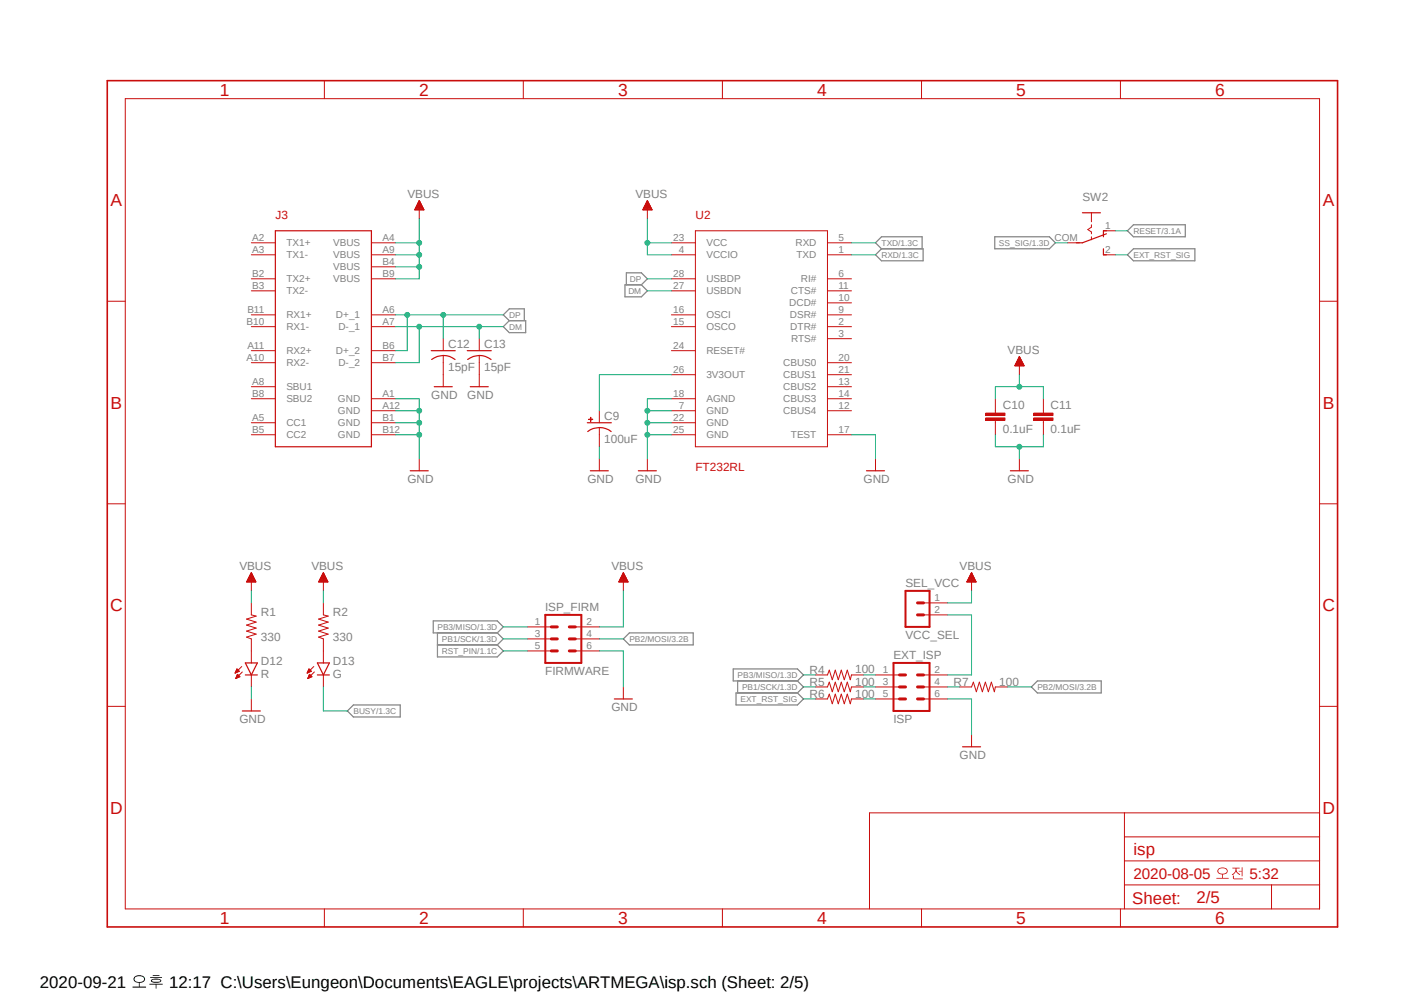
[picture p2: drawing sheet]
<svg xmlns="http://www.w3.org/2000/svg" width="297mm" height="210mm" viewBox="0 0 297 210" stroke-linecap="round" stroke-linejoin="round" font-family="sans-serif">
<path d="M28.4 206.7a.85 .85 0 0 0 .1 .9 .85 .85 0 0 0 1 .3 .82 .82 0 0 0 1-.3 .82 .82 0 0 0-.1-1.1l-.9-.3-.7 .2zM28.6 206.7a1.44 1.44 0 0 1 1.9 .2 .86 .86 0 0 1-1.3 .8l-.6-.3-.2-.3zM28 208.7l.1 .2 2.8-.1-.1-.1h-1.3v-.8l-.1 .8zM31.8 206.7v.1l2.5-.1zM32.3 206.3l.1 .1 1.3-.1zM32 207.2l-.1 .2a1.64 1.64 0 0 0 2.2 0 1.65 1.65 0 0 0-2.1-.2zM32.2 207.3l.1-.1a1.9 1.9 0 0 1 1.6 .2l-.4 .2h-1l-.3-.1zM31.6 208.1l.1 .1h1.2v.9h.2v-.9h1.4z" fill="#000"/>
<path d="M22.2 16.7l261.1 179.9M283.3 16.7l-261.1 179.9" fill="none" stroke="#fff" stroke-width=".21"/>
<g fill="none" stroke="#808080" stroke-width=".25">
<path d="M185.2 53.9l1.3-1.3h8.8v2.6h-8.8zM186.5 52.6l-1.3-1.2 1.3-1.3h8.6v2.5M210.4 50.1h11.6l1.3 1.3-1.3 1.2h-11.6zM239.8 52.6h13v2.6h-13l-1.3-1.3zM239.8 47.5h10.9v2.6h-10.9l-1.3-1.3zM106.5 69.1l1.2-1.3h3.5v2.6h-3.5zM107.7 67.8l-1.2-1.2 1.2-1.3h3.2v2.5M132.2 60.2h3.5l1.2 1.3-1.2 1.3h-3.5zM132.5 60.2v-2.5h3.2l1.2 1.3-1.2 1.2M91.7 131.3h13.5l1.3 1.3-1.3 1.3h-13.5zM92.5 136.4h12.7M92.5 133.9v5h12.7l1.3-1.2-1.3-1.3"/>
<path d="M105.2 133.9l1.3 1.2-1.3 1.3M131.9 135.1l1.2-1.2h13.5v2.5h-13.5zM73.5 150.4l1.3-1.3h9.9v2.5h-9.9zM155.1 141.5h13.6l1.3 1.2-1.3 1.3h-13.6zM155.7 146.6h13l1.3 1.2-1.3 1.3h-13zM156 144v2.6M168.7 144l1.3 1.3-1.3 1.3M218.2 145.3l1.3-1.3h13.5v2.6h-13.5z"/>
</g>
<g fill="none" stroke="#c90d0c" stroke-width=".21">
<path d="M68.6 17.1v3.8M110.7 17.1v3.8M152.8 17.1v3.8M194.9 17.1v3.8M237 17.1v3.8M26.5 20.9h252.6v171.3h-252.6zM22.7 63.7h3.8M279.1 63.7h3.9M22.7 106.6h3.8M279.1 106.6h3.9M22.7 149.4h3.8M279.1 149.4h3.9"/>
<path d="M237.9 171.9v20.3M237.9 177h41.2M279.1 171.9h-95.2v20.3M68.6 192.2v3.8M110.7 192.2v3.8M152.8 192.2v3.8M194.9 192.2v3.8M237 192.2v3.8M237.9 187.2h41.2M237.9 182.1h41.2M269 187.2v5"/>
</g>
<path d="M22.7 17.1h260.3v178.9h-260.3z" fill="none" stroke="#c90d0c" stroke-width=".34"/>
<path d="M257.8 183.7a.69 .69 0 0 0-.2 .8 .69 .69 0 0 0 .7 .4l.3 .1a.78 .78 0 0 0 1-.3 .78 .78 0 0 0-.1-1l-.9-.2zM257.8 183.9a1.08 1.08 0 0 1 1.7 .3 1.03 1.03 0 0 1-1.8 0zM257.3 185.7l.1 .1h2.5l-.1-.1h-1.1v-.7h-.2v.7zM260.7 183.5l.1 .2h.6a1.78 1.78 0 0 1-.8 1.3l.5-.1 .4-.6 .5 .6 .3 .1v-.1a1.19 1.19 0 0 1-.7-1.2l.7-.1zM262.7 183.4v.8l-.7 .1h.7v1h.1v-1.8zM260.9 185.2l-.1 .5 .2 .3 1.9-.1v-.1h-1.8l-.1-.6z" fill="#c90d0c"/>
<path d="M191.6 125h5v7.6h-5zM189 140.2h7.6v10.2h-7.6z" fill="none" stroke="#c90d0c" stroke-width=".42"/>
<path d="M194.1 127.5h1.3M194.1 130h1.3M190.3 147.8h1.3M190.3 145.3h1.3M190.3 142.7h1.3M194.1 147.8h1.3M194.1 145.3h1.3M194.1 142.7h1.3" fill="none" stroke="#c90d0c" stroke-width=".64"/>
<g fill="none" stroke="#c90d0c" stroke-width=".21">
<path d="M126.8 90.4v1.5M136.9 97v2.6M185.2 97v2.6M195.4 130h5M195.4 127.5h5M172.5 142.7h2.5l.4-1 .7 2.1 .6-2.1 .6 2.1 .7-2.1 .6 2.1 .6-2.1 .7 2.1 .2-1.1h2.6M172.5 145.3h2.5l.4-1 .7 2 .6-2 .6 2 .7-2 .6 2 .6-2 .7 2 .2-1h2.6M172.5 147.8h2.5l.4-1 .7 2 .6-2 .6 2 .7-2 .6 2 .6-2 .7 2 .2-1h2.6M185.2 142.7h5.1M185.2 145.3h5.1M185.2 147.8h5.1M195.4 142.7h5"/>
<path d="M195.4 145.3h5M195.4 147.8h5M203 145.3h2.5l.4-1 .6 2 .7-2 .6 2 .6-2 .7 2 .6-2 .7 2 .2-1h2.5M205.5 155.4v2.5"/>
</g>
<path d="M124.2 89.4h5.1M124.3 91.3a4 4 0 0 1 5 0M135 99.6h3.9M183.3 99.6h3.8M203.6 157.9h3.8" fill="none" stroke="#c90d0c" stroke-width=".25"/>
<path d="M124.5 88.6l.9 .1z" fill-rule="evenodd" fill="#c90d0c"/>
<path d="M124.5 88.6l.9 .1z" fill="none" stroke="#c90d0c" stroke-width=".21"/>
<path d="M124.9 88.3l.1 .8z" fill-rule="evenodd" fill="#c90d0c"/>
<path d="M88.7 97v2.6M124.9 88.3l.1 .8zM126.8 86.9v2.5M126.8 91.9v2.6M126.8 97v2.6M210.6 86.9v.5M210.6 88.9v.5" fill="none" stroke="#c90d0c" stroke-width=".21"/>
<path d="M86.8 99.6h3.8M124.9 99.6h3.8" fill="none" stroke="#c90d0c" stroke-width=".25"/>
<path d="M208.5 88.4h4.1v.5h-4.1z" fill-rule="evenodd" fill="#c90d0c"/>
<path d="M208.5 88.4h4.1v.5h-4.1z" fill="none" stroke="#c90d0c" stroke-width=".21"/>
<path d="M208.5 87.4h4.1v.5h-4.1z" fill-rule="evenodd" fill="#c90d0c"/>
<path d="M208.5 87.4h4.1v.5h-4.1zM210.6 84.3v2.6M210.6 89.4v2.5M220.7 86.9v.5M220.7 88.9v.5" fill="none" stroke="#c90d0c" stroke-width=".21"/>
<path d="M218.7 88.4h4.1v.5h-4.1z" fill-rule="evenodd" fill="#c90d0c"/>
<path d="M218.7 88.4h4.1v.5h-4.1z" fill="none" stroke="#c90d0c" stroke-width=".21"/>
<path d="M218.7 87.4h4.1v.5h-4.1z" fill-rule="evenodd" fill="#c90d0c"/>
<g fill="none" stroke="#c90d0c" stroke-width=".21">
<path d="M53.2 51.4h5.1M53.2 53.9h5.1M53.2 59h5.1M78.6 51.4h5.1M78.6 53.9h5.1M78.6 59h5.1M78.6 56.4h5.1M87.8 44.3h1.8M87.8 44.2h1.8M87.9 44.2h1.6M87.9 44h1.6M88 43.9h1.5"/>
<path d="M88 43.9h1.4M88.1 43.8h1.3M88.1 43.7h1.2M88.1 43.6h1.2M88.2 43.5h1M88.2 43.4h1M88.3 43.3h.9M88.3 43.3h.8M88.3 43.1h.8M88.4 43.1h.6M88.4 43h.6M88.5 42.9h.4"/>
<path d="M88.5 42.8h.4M88.6 42.7h.3M88.6 42.6h.2M88.6 42.5h.1M88.7 43.7v2.6M88.7 42.5l1 1.9h-1.9zM136 44.3h1.9M136.1 44.2h1.7M136.1 44h1.7M136.2 43.9h1.5M136.3 43.8h1.3M136.3 43.7h1.3"/>
<path d="M136.4 43.6h1.1M136.4 43.5h1.1M136.5 43.4h1M136.5 43.3h.9M136.6 43.3h.7M136.6 43.1h.7M136.7 43.1h.5M136.7 43h.5M136.7 42.9h.5M136.8 42.8h.3M136.8 42.7h.3M136.9 42.6h.1"/>
<path d="M136.9 42.5h.1M136.9 42.5l1 1.9h-1.9zM136.9 43.7v2.6M142 51.4h5.1M142 53.9h5.1M142 59h5.1M147.1 48.8h27.9v45.7h-27.9zM175 51.4h5.1M175 53.9h5.1M175 59h5.1M225.8 51.4h2.5M230.9 45v1.9"/>
<path d="M230.9 47.5v.5l-.8 .6 .8 .5v.3M230.9 50.1v.6M233.4 53.9h2.6M233.4 48.8h2.6M53.2 61.5h5.1M53.2 66.6h5.1M53.2 69.1h5.1M53.2 74.2h5.1M53.2 76.7h5.1M78.6 66.6h5.1M78.6 69.1h5.1M78.6 74.2h5.1"/>
<path d="M78.6 76.7h5.1M93.8 71.6v2.6M93.8 75.2v6.6M101.4 71.6v2.6M101.4 75.2v6.6M142 61.5h5.1M142 66.6h5.1M142 69.1h5.1M142 74.2h5.1M142 79.2h5.1M175 61.5h5.1M175 66.6h5.1"/>
<path d="M175 69.1h5.1M175 79.2h5.1M175 76.7h5.1M175 71.6h5.1M175 64.1h5.1M214.8 77.3h1.8M214.8 77.2h1.7M214.8 77.1h1.7M214.9 77h1.6M214.9 76.9h1.5M215 76.8h1.4M215 76.8h1.3"/>
<path d="M215.1 76.7h1.2M215.1 76.5h1.1M215.2 76.4h.9M215.3 76.3h.8M215.3 76.2h.7M215.3 76.1h.7M215.4 76h.5M215.4 75.9h.5M215.5 75.9h.4M215.5 75.8h.3M215.6 75.6h.2M215.6 75.6h.1"/>
<path d="M215.6 76.7v2.5M215.6 75.4l1 1.9h-1.9zM215.6 75.5h.1M53.2 84.3h5.1M53.2 89.4h5.1M53.2 91.9h5.1M53.2 81.8h5.1M78.6 84.3h5.1M78.6 86.9h5.1M78.6 89.4h5.1M78.6 91.9h5.1M142 84.3h5.1"/>
<path d="M142 86.9h5.1M142 89.4h5.1M142 91.9h5.1M175 84.3h5.1M175 86.9h5.1M175 91.9h5.1M175 81.8h5.1M215.6 97v2.6M218.7 87.4h4.1v.5h-4.1zM220.7 84.3v2.6M220.7 89.4v2.5M52.2 123h1.9"/>
<path d="M52.3 122.9h1.8M52.3 122.9h1.7M52.4 122.8h1.6M52.4 122.7h1.5M52.5 122.6h1.4M52.5 122.5h1.3M52.5 122.4h1.3M52.6 122.3h1.1M52.6 122.2h1.1M52.7 122.1h.9M52.7 122h.9M52.8 121.9h.7"/>
<path d="M52.8 121.8h.7M52.9 121.7h.5M52.9 121.6h.5M53 121.5h.3M53 121.4h.3M53.1 121.3h.2M53.1 121.2h.1M53.2 121.2l.9 1.9h-1.9zM53.2 127.5v2.5l1 .3-2 .6 2 .7-2 .6 2 .6-2 .7 2 .6-2 .6 1 .4v5.1M53.2 122.4v2.6M53.2 121.2h.1M67.5 123h1.8"/>
<path d="M67.5 122.9h1.8M67.6 122.9h1.7M67.6 122.8h1.6M67.6 122.7h1.6M67.7 122.6h1.4M67.7 122.5h1.3M67.8 122.4h1.2M67.8 122.3h1.2M67.9 122.2h1M67.9 122.1h1M67.9 122h.9M68 122h.8"/>
<path d="M68 121.9h.7M68.1 121.8h.6M68.1 121.7h.6M68.2 121.6h.4M68.2 121.5h.4M68.2 121.4h.3M68.3 121.3h.2M68.4 121.2h.1M68.4 121.2l.9 1.9h-1.9zM68.4 127.5v2.5l1 .3-2 .6 2 .7-2 .6 2 .6-2 .7 2 .6-2 .6 1 .4v5.1M68.4 122.4v2.6M111.5 132.6h5.1"/>
<path d="M111.5 135.1h5.1M111.5 137.7h5.1M121.7 132.6h5.1M121.7 135.1h5.1M121.7 137.7h5.1M130.9 123h1.9M131 122.9h1.8M131 122.9h1.7M131.1 122.8h1.6M131.1 122.7h1.5M131.1 122.6h1.5M131.2 122.5h1.3"/>
<path d="M131.2 122.4h1.3M131.3 122.3h1.2M131.3 122.2h1.1M131.4 122.1h1M131.4 122h.9M131.5 122h.8M131.5 121.9h.7M131.6 121.8h.6M131.6 121.7h.5M131.7 121.6h.4M131.7 121.5h.3M131.7 121.4h.3"/>
<path d="M131.8 121.3h.2M131.8 121.2h.1M131.9 121.2l.9 1.9h-1.9zM131.9 122.4v2.6M131.9 121.2h.1M204.6 123h1.9M204.6 122.9h1.8M204.7 122.9h1.7M204.7 122.8h1.6M204.8 122.7h1.4M204.8 122.6h1.4M204.9 122.5h1.3"/>
<path d="M204.9 122.4h1.2M204.9 122.3h1.2M205 122.2h1M205 122.1h1M205.1 122h.9M205.1 122h.8M205.1 121.9h.8M205.2 121.8h.6M205.2 121.7h.6M205.3 121.6h.4M205.3 121.5h.4M205.4 121.4h.3"/>
<path d="M205.4 121.3h.2M205.4 121.2h.2M205.5 122.4v2.6M205.5 121.2l1 1.9h-1.9zM205.5 121.2h.1M49.7 142.3h.2M49.8 142.2h.3M49.8 142.1h.4M49.9 142h.6M49.9 143.5h.1M49.9 141.9h.7M49.9 143.4h.3"/>
<path d="M50 141.9h.5M50 143.3h.4M50 141.8h.4M50 143.2h.6M50 141.7h.3M50 143.1h.7M50.1 141.6h.1M50.1 141.5h.1M50.1 143h.5M50.1 141.5l.5 .5-.9 .4zM50.1 142.9h.4M50.1 142.8h.4"/>
<path d="M50.2 142.7h.2M50.2 142.7h.1M50.2 142.6l.6 .5-.9 .4zM51.1 141l-1.4 1.4M51.3 142.1l-1.4 1.4M53.2 142.7v2.6M53.2 147.8v2.6M65 142.3h.1M65 142.2h.3M65.1 142.1h.4M65.1 142h.6M65.1 143.5h.1"/>
<path d="M65.2 141.9h.6M65.2 143.4h.2M65.2 141.9h.5M65.2 143.3h.4M65.2 141.8h.5M65.2 141.7h.4M65.2 143.2h.6M65.3 141.6h.2M65.3 143.1h.7M65.3 141.5h.1M65.3 143h.6M65.3 142.9h.5"/>
<path d="M65.4 142.8h.3M65.4 141.5l.5 .5-.9 .4zM65.4 142.7h.2M65.4 142.7h.1M65.5 142.6l.5 .5-.9 .4zM66.4 141l-1.4 1.4M66.5 142.1l-1.4 1.4M68.4 142.7v2.6M131.9 145.3v2.5"/>
</g>
<g fill="none" stroke="#c90d0c" stroke-width=".25">
<path d="M58.3 48.8h20.3v45.7h-20.3zM88.7 42.5l1 1.9h-1.9zM136.9 42.5l1 1.9h-1.9zM229 45h3.8M233.4 52.6v1.3h.7M234.1 49.4l-5.1 2h-1.3M234.1 48.8h-.7v1.3M91.2 74.2h5.1M91.3 76a4 4 0 0 1 5 0M98.8 74.2h5.1M98.9 76a4 4 0 0 1 5 0M215.6 75.4l1 1.9h-1.9z"/>
<path d="M91.9 81.8h3.8M99.5 81.8h3.8M213.7 99.6h3.9M53.2 121.2l.9 1.9h-1.9zM68.4 121.2l.9 1.9h-1.9zM131.9 121.2l.9 1.9h-1.9zM205.5 121.2l1 1.9h-1.9zM51.3 150.4h3.8M51.9 140.2h2.5l-1.2 2.5zM51.9 142.7h2.5M67.1 142.7h2.6M67.1 140.2h2.6l-1.3 2.5z"/>
<path d="M130 147.8h3.8"/>
</g>
<path d="M115.4 130h7.6v10.2h-7.6z" fill="none" stroke="#c90d0c" stroke-width=".42"/>
<path d="M116.6 137.7h1.3M116.6 135.1h1.3M116.6 132.6h1.3M120.4 137.7h1.3M120.4 135.1h1.3M120.4 132.6h1.3" fill="none" stroke="#c90d0c" stroke-width=".64"/>
<path d="M83.7 84.3h5v12.7M83.7 86.9h5" fill="none" stroke="#0dab76" stroke-width=".21"/>
<circle cx="88.7" cy="86.9" r=".51" fill="#0dab76"/>
<g fill="none" stroke="#0dab76" stroke-width=".21">
<path d="M83.7 89.4h5"/>
<circle cx="88.7" cy="86.9" r=".51"/>
</g>
<circle cx="88.7" cy="89.4" r=".51" fill="#0dab76"/>
<g fill="none" stroke="#0dab76" stroke-width=".21">
<path d="M83.7 91.9h5"/>
<circle cx="88.7" cy="89.4" r=".51"/>
</g>
<circle cx="88.7" cy="91.9" r=".51" fill="#0dab76"/>
<g fill="none" stroke="#0dab76" stroke-width=".21">
<path d="M126.8 94.5v2.5M136.9 86.9h5.1M142 84.3h-5.1v12.7"/>
<circle cx="88.7" cy="91.9" r=".51"/>
</g>
<circle cx="136.9" cy="86.9" r=".51" fill="#0dab76"/>
<g fill="none" stroke="#0dab76" stroke-width=".21">
<path d="M136.9 89.4h5.1"/>
<circle cx="136.9" cy="86.9" r=".51"/>
</g>
<circle cx="136.9" cy="89.4" r=".51" fill="#0dab76"/>
<g fill="none" stroke="#0dab76" stroke-width=".21">
<path d="M136.9 91.9h5.1"/>
<circle cx="136.9" cy="89.4" r=".51"/>
</g>
<circle cx="136.9" cy="91.9" r=".51" fill="#0dab76"/>
<g fill="none" stroke="#0dab76" stroke-width=".21">
<path d="M180.1 91.9h5.1v5.1M210.6 91.9v2.6h10.1v-2.6M215.6 94.5v2.5"/>
<circle cx="136.9" cy="91.9" r=".51"/>
</g>
<circle cx="215.6" cy="94.5" r=".51" fill="#0dab76"/>
<g fill="none" stroke="#0dab76" stroke-width=".21">
<path d="M83.7 66.6h22.8M86.1 66.6v7.6h-2.4M126.8 137.7h5.1v7.6M53.2 145.3v2.5M200.4 147.8h5.1v7.6"/>
<circle cx="215.6" cy="94.5" r=".51"/>
</g>
<circle cx="86.1" cy="66.6" r=".51" fill="#0dab76"/>
<g fill="none" stroke="#0dab76" stroke-width=".21">
<path d="M93.8 66.6v5"/>
<circle cx="86.1" cy="66.6" r=".51"/>
</g>
<circle cx="93.8" cy="66.6" r=".51" fill="#0dab76"/>
<g fill="none" stroke="#0dab76" stroke-width=".21">
<path d="M136.9 59h5.1M83.7 69.1h22.8M88.7 69.1v7.6h-5"/>
<circle cx="93.8" cy="66.6" r=".51"/>
</g>
<circle cx="88.7" cy="69.1" r=".51" fill="#0dab76"/>
<g fill="none" stroke="#0dab76" stroke-width=".21">
<path d="M101.4 69.1v2.5"/>
<circle cx="88.7" cy="69.1" r=".51"/>
</g>
<circle cx="101.4" cy="69.1" r=".51" fill="#0dab76"/>
<g fill="none" stroke="#0dab76" stroke-width=".21">
<path d="M83.7 51.4h5M88.7 46.3v7.6h-5M136.9 61.5h5.1"/>
<circle cx="101.4" cy="69.1" r=".51"/>
</g>
<circle cx="88.7" cy="51.4" r=".51" fill="#0dab76"/>
<g fill="none" stroke="#0dab76" stroke-width=".21">
<path d="M88.7 53.9v2.5h-5"/>
<circle cx="88.7" cy="51.4" r=".51"/>
</g>
<circle cx="88.7" cy="53.9" r=".51" fill="#0dab76"/>
<g fill="none" stroke="#0dab76" stroke-width=".21">
<path d="M88.7 56.4v2.6h-5"/>
<circle cx="88.7" cy="53.9" r=".51"/>
</g>
<circle cx="88.7" cy="56.4" r=".51" fill="#0dab76"/>
<g fill="none" stroke="#0dab76" stroke-width=".21">
<path d="M136.9 46.3v7.6h5.1M136.9 51.4h5.1"/>
<circle cx="88.7" cy="56.4" r=".51"/>
</g>
<circle cx="136.9" cy="51.4" r=".51" fill="#0dab76"/>
<g fill="none" stroke="#0dab76" stroke-width=".21">
<path d="M215.6 79.2v2.6M210.6 84.3v-2.5h10.1v2.5"/>
<circle cx="136.9" cy="51.4" r=".51"/>
</g>
<circle cx="215.6" cy="81.8" r=".51" fill="#0dab76"/>
<g fill="none" stroke="#0dab76" stroke-width=".21">
<path d="M180.1 53.9h5.1M180.1 51.4h5.1M223.3 51.4h2.5M236 53.9h2.5M236 48.8h2.5M142 79.2h-15.2v7.7M53.2 125v2.5M68.4 125v2.5M106.5 132.6h5M106.5 135.1h5M106.5 137.7h5M126.8 135.1h5.1"/>
<path d="M131.9 125v7.6h-5.1M200.4 130h5.1v12.7h-5.1M205.5 125v2.5h-5.1M68.4 145.3v5.1h5.1M170 147.8h2.5M170 142.7h2.5M170 145.3h2.5M182.7 147.8h2.5M182.7 142.7h2.5M182.7 145.3h2.5M200.4 145.3h2.6M213.1 145.3h5.1"/>
<circle cx="215.6" cy="81.8" r=".51"/>
</g>
<g font-size="3.7" fill="#c90d0c">
<text x="46.5" y="20.3">1</text>
<text x="88.6" y="20.3">2</text>
<text x="130.8" y="20.3">3</text>
<text x="172.8" y="20.3">4</text>
<text x="215" y="20.3">5</text>
<text x="257.1" y="20.3">6</text>
<text x="23.4" y="43.6">A</text>
<text x="279.8" y="43.6">A</text>
<text x="23.4" y="86.4">B</text>
<text x="279.8" y="86.4">B</text>
<text x="23.3" y="129.3">C</text>
<text x="279.7" y="129.3">C</text>
<text x="23.3" y="172.1">D</text>
<text x="279.7" y="172.1">D</text>
<text x="46.5" y="195.5">1</text>
<text x="88.6" y="195.5">2</text>
<text x="130.8" y="195.5">3</text>
<text x="172.8" y="195.5">4</text>
<text x="215" y="195.5">5</text>
<text x="257.1" y="195.5">6</text>
</g>
<g font-size="3.6" fill="#c90d0c">
<text x="239.8" y="180.8">isp</text>
<text x="239.5" y="191.1">Sheet:</text>
<text x="253.1" y="191">2/5</text>
</g>
<g font-size="3.6">
<text x="8.4" y="208.9">2020-09-21</text>
<text x="35.8" y="208.9">12:17 C:\Users\Eungeon\Documents\EAGLE\projects\ARTMEGA\isp.sch (Sheet: 2/5)</text>
</g>
<g font-size="3.2" fill="#c90d0c">
<text x="239.8" y="185.9">2020-08-05</text>
<text x="264.3" y="185.9">5:32</text>
</g>
<g font-size="2.5" fill="#808080">
<text x="86.2" y="41.8">VBUS</text>
<text x="134.4" y="41.8">VBUS</text>
<text x="229" y="42.5">SW2</text>
<text x="94.8" y="73.5">C12</text>
<text x="102.4" y="73.5">C13</text>
<text x="213.2" y="74.8">VBUS</text>
<text x="94.8" y="78.4">15pF</text>
<text x="102.4" y="78.4">15pF</text>
<text x="91.2" y="84.3">GND</text>
<text x="98.8" y="84.3">GND</text>
<text x="127.8" y="88.8">C9</text>
<text x="212.1" y="86.5">C10</text>
<text x="222.3" y="86.5">C11</text>
<text x="127.8" y="93.6">100uF</text>
<text x="212.1" y="91.6">0.1uF</text>
<text x="222.3" y="91.6">0.1uF</text>
<text x="86.2" y="102.1">GND</text>
<text x="124.2" y="102.1">GND</text>
<text x="134.4" y="102.1">GND</text>
<text x="182.7" y="102.1">GND</text>
<text x="213.2" y="102.1">GND</text>
<text x="50.6" y="120.5">VBUS</text>
<text x="65.9" y="120.5">VBUS</text>
<text x="129.3" y="120.5">VBUS</text>
<text x="191.6" y="124.2">SEL_VCC</text>
<text x="203" y="120.5">VBUS</text>
<text x="55.2" y="130.3">R1</text>
<text x="70.4" y="130.3">R2</text>
<text x="115.4" y="129.3">ISP_FIRM</text>
<text x="55.2" y="135.6">330</text>
<text x="70.4" y="135.6">330</text>
<text x="191.6" y="135.1">VCC_SEL</text>
<text x="55.2" y="143.4">R</text>
<text x="55.2" y="140.7">D12</text>
<text x="70.4" y="143.4">G</text>
<text x="70.4" y="140.7">D13</text>
<text x="115.4" y="142.7">FIRMWARE</text>
<text x="171.2" y="142.5">R4</text>
<text x="180.9" y="142.2">100</text>
<text x="189" y="139.4">EXT_ISP</text>
<text x="171.2" y="145">R5</text>
<text x="171.2" y="147.6">R6</text>
<text x="180.9" y="145">100</text>
<text x="180.9" y="147.6">100</text>
<text x="201.7" y="145">R7</text>
<text x="211.4" y="145">100</text>
<text x="50.6" y="152.9">GND</text>
<text x="129.3" y="150.4">GND</text>
<text x="189" y="152.9">ISP</text>
<text x="203" y="160.5">GND</text>
</g>
<g font-size="2.5" fill="#c90d0c">
<text x="58.3" y="46.3">J3</text>
<text x="147.1" y="46.3">U2</text>
<text x="147.1" y="99.6">FT232RL</text>
</g>
<g font-size="2.1" fill="#808080">
<text x="53.3" y="51">A2</text>
<text x="53.3" y="53.5">A3</text>
<text x="60.6" y="52.1">TX1+</text>
<text x="70.5" y="52.1">VBUS</text>
<text x="80.9" y="51">A4</text>
<text x="80.9" y="53.5">A9</text>
<text x="142.4" y="51">23</text>
<text x="143.6" y="53.5">4</text>
<text x="149.4" y="52.1">VCC</text>
<text x="168.3" y="52.1">RXD</text>
<text x="177.4" y="53.5">1</text>
<text x="177.4" y="51">5</text>
<text x="223.1" y="51">COM</text>
<text x="233.8" y="53.5">2</text>
<text x="233.8" y="48.4">1</text>
<text x="53.3" y="58.6">B2</text>
<text x="60.6" y="54.7">TX1-</text>
<text x="60.6" y="59.7">TX2+</text>
<text x="70.5" y="54.7">VBUS</text>
<text x="70.5" y="57.2">VBUS</text>
<text x="70.5" y="59.7">VBUS</text>
<text x="80.9" y="56">B4</text>
<text x="80.9" y="58.6">B9</text>
<text x="142.4" y="58.6">28</text>
<text x="149.4" y="54.7">VCCIO</text>
<text x="149.4" y="59.7">USBDP</text>
<text x="168.5" y="54.7">TXD</text>
<text x="169.4" y="59.7">RI#</text>
<text x="177.4" y="58.6">6</text>
<text x="53.3" y="61.1">B3</text>
<text x="60.6" y="62.3">TX2-</text>
<text x="142.4" y="61.1">27</text>
<text x="149.4" y="62.3">USBDN</text>
<text x="167" y="64.8">DCD#</text>
<text x="167.3" y="62.3">CTS#</text>
<text x="177.4" y="61.1">11</text>
<text x="177.4" y="63.7">10</text>
<text x="52.2" y="68.7">B10</text>
<text x="52.3" y="66.2">B11</text>
<text x="60.6" y="67.4">RX1+</text>
<text x="60.6" y="69.8">RX1-</text>
<text x="71.1" y="67.4">D+_1</text>
<text x="71.6" y="69.9">D-_1</text>
<text x="80.9" y="66.2">A6</text>
<text x="80.9" y="68.7">A7</text>
<text x="142.4" y="66.2">16</text>
<text x="142.4" y="68.7">15</text>
<text x="149.4" y="67.4">OSCI</text>
<text x="149.4" y="69.8">OSCO</text>
<text x="167.1" y="67.4">DSR#</text>
<text x="167.2" y="69.9">DTR#</text>
<text x="177.4" y="71.3">3</text>
<text x="177.4" y="68.7">2</text>
<text x="177.4" y="66.2">9</text>
<text x="52.2" y="76.4">A10</text>
<text x="52.3" y="73.8">A11</text>
<text x="60.6" y="74.9">RX2+</text>
<text x="60.6" y="77.5">RX2-</text>
<text x="71.1" y="74.9">D+_2</text>
<text x="71.6" y="77.5">D-_2</text>
<text x="80.9" y="73.8">B6</text>
<text x="80.9" y="76.4">B7</text>
<text x="142.4" y="73.8">24</text>
<text x="149.4" y="74.9">RESET#</text>
<text x="165.7" y="77.5">CBUS0</text>
<text x="167.3" y="72.4">RTS#</text>
<text x="177.4" y="76.4">20</text>
<text x="53.3" y="81.4">A8</text>
<text x="53.3" y="84">B8</text>
<text x="60.6" y="82.5">SBU1</text>
<text x="80.9" y="84">A1</text>
<text x="142.4" y="78.9">26</text>
<text x="142.4" y="84">18</text>
<text x="149.4" y="80">3V3OUT</text>
<text x="165.7" y="82.5">CBUS2</text>
<text x="165.7" y="80">CBUS1</text>
<text x="177.4" y="84">14</text>
<text x="177.4" y="81.4">13</text>
<text x="177.4" y="78.9">21</text>
<text x="53.3" y="89.1">A5</text>
<text x="60.6" y="85.1">SBU2</text>
<text x="71.5" y="85.1">GND</text>
<text x="71.5" y="87.6">GND</text>
<text x="80.9" y="86.5">A12</text>
<text x="80.9" y="89.1">B1</text>
<text x="142.4" y="89.1">22</text>
<text x="143.6" y="86.5">7</text>
<text x="149.4" y="85.1">AGND</text>
<text x="149.4" y="87.6">GND</text>
<text x="165.7" y="87.6">CBUS4</text>
<text x="165.7" y="85.1">CBUS3</text>
<text x="177.4" y="86.5">12</text>
<text x="53.3" y="91.6">B5</text>
<text x="60.6" y="90.2">CC1</text>
<text x="60.6" y="92.7">CC2</text>
<text x="71.5" y="90.2">GND</text>
<text x="71.5" y="92.7">GND</text>
<text x="80.9" y="91.6">B12</text>
<text x="142.4" y="91.6">25</text>
<text x="149.4" y="90.2">GND</text>
<text x="149.4" y="92.7">GND</text>
<text x="167.3" y="92.7">TEST</text>
<text x="177.4" y="91.6">17</text>
<text x="197.7" y="129.7">2</text>
<text x="197.7" y="127.1">1</text>
<text x="113.1" y="132.2">1</text>
<text x="113.1" y="134.7">3</text>
<text x="113.1" y="137.3">5</text>
<text x="124" y="132.2">2</text>
<text x="124" y="134.7">4</text>
<text x="124" y="137.3">6</text>
<text x="186.8" y="142.4">1</text>
<text x="197.7" y="142.4">2</text>
<text x="186.8" y="144.9">3</text>
<text x="186.8" y="147.4">5</text>
<text x="197.7" y="144.9">4</text>
<text x="197.7" y="147.4">6</text>
</g>
<g font-size="1.8" fill="#808080">
<text x="186.5" y="52">TXD/1.3C</text>
<text x="211.3" y="52">SS_SIG/1.3D</text>
<text x="239.8" y="49.4">RESET/3.1A</text>
<text x="133.2" y="59.6">DP</text>
<text x="186.5" y="54.5">RXD/1.3C</text>
<text x="239.8" y="54.5">EXT_RST_SIG</text>
<text x="132.9" y="62.1">DM</text>
<text x="107.7" y="67.2">DP</text>
<text x="107.7" y="69.7">DM</text>
<text x="92.5" y="133.2">PB3/MISO/1.3D</text>
<text x="93.5" y="135.8">PB1/SCK/1.3D</text>
<text x="133.1" y="135.8">PB2/MOSI/3.2B</text>
<text x="93.5" y="138.3">RST_PIN/1.1C</text>
<text x="156" y="143.4">PB3/MISO/1.3D</text>
<text x="156.7" y="148.5">EXT_RST_SIG</text>
<text x="157" y="145.9">PB1/SCK/1.3D</text>
<text x="219.5" y="145.9">PB2/MOSI/3.2B</text>
<text x="74.8" y="151">BUSY/1.3C</text>
</g>
</svg>
